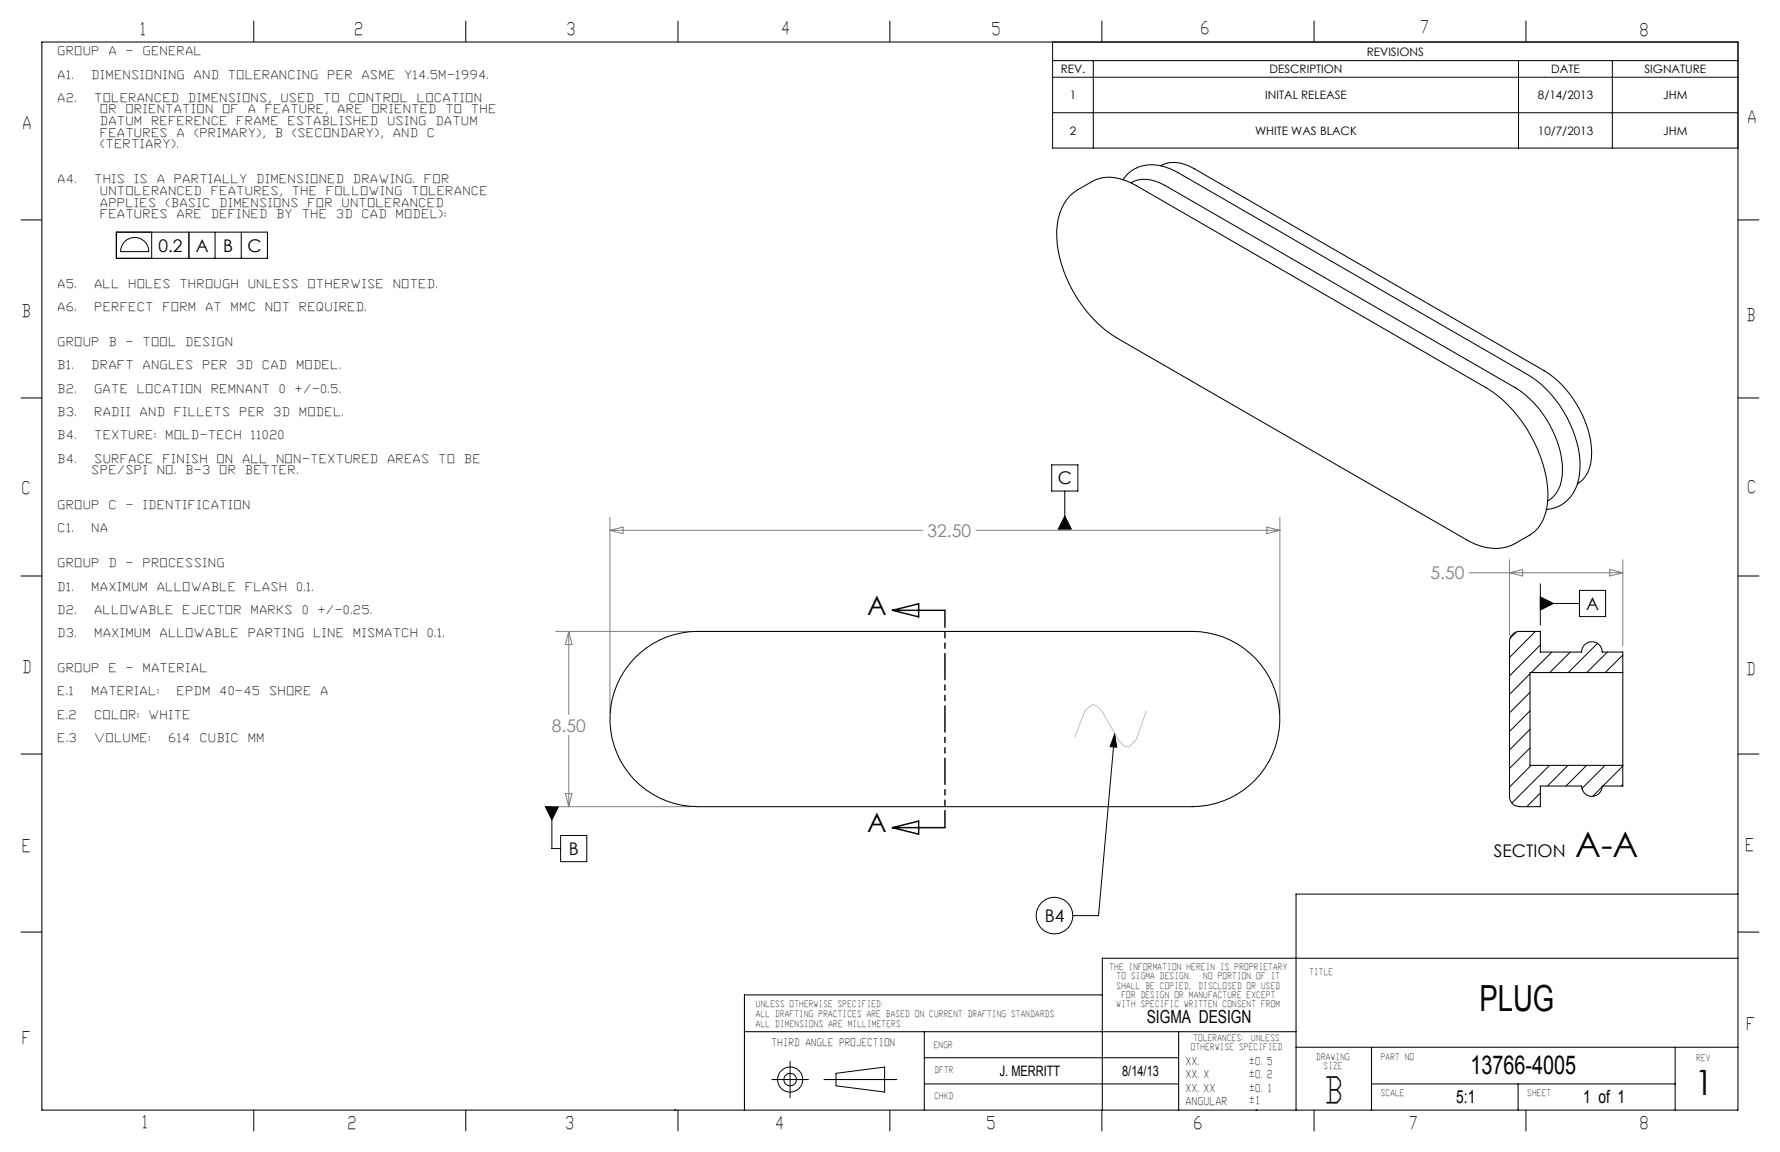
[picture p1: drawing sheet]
<svg xmlns="http://www.w3.org/2000/svg" width="432mm" height="279mm" viewBox="0 0 432 279" stroke-linecap="round" stroke-linejoin="round" font-family="sans-serif">
<g fill="none" stroke="#000" stroke-width=".24">
<path d="M61.6 5.1v5.1M113 5.1v5.1M164.5 5.1v5.1M215.9 5.1v5.1M255.3 10.2h166.3v25.7h-166.3zM255.3 14.7h166.3M255.3 18.7h166.3M265.2 14.7v21.2M267.3 5.1v5.1M318.8 5.1v5.1M368.4 14.7v21.2M370.2 5.1v5.1"/>
<path d="M391.1 14.7v21.2M255.3 27.3h166.3M5.1 53.3h5.1M28.2 56.3h36.7v6.4h-36.7zM30.2 58.7a3.4 3.4 0 0 1 3.7-.8 3.4 3.4 0 0 1 2.2 3.1h-6.9l.3-1.2zM36.8 56.3v6.4M45.8 56.3v6.4M52.2 56.3v6.4M58.5 56.3v6.4M421.6 53.3h5.1M5.1 96.5h5.1M421.6 96.5h5.1"/>
<path d="M255.1 112.7h6.4v6.4h-6.4zM258.3 119.1v9.2M5.1 139.7h5.1M258.3 125.2l1.6 3.1h-3.2zM421.6 139.7h5.1M367.8 153.3l-1.5 1.5M372.5 153.1l-6.3 6.4M373.7 156.4l-7.5 7.5M373.7 144.8l3.1 1.6-3.1 1.6zM373.7 146.4h9.5M373.7 141.6v10M376.4 158.2l-5 4.9"/>
<path d="M380.9 158.2l-5 4.9M383.2 143.2h6.3v6.3h-6.3zM387.5 156l-7.1 7.1M389.9 158.2l-5 4.9M393.7 158.9l-4.3 4.2M270.4 178l.5 3.2-1.6-.1zM270.4 178l-3.9 44.1h-6.3M371.2 163.4l-5 5M371.2 167.9l-5 5M371.2 172.4l-5 5M371.2 176.9l-5 5M5.1 182.9h5.1"/>
<path d="M132.3 195.7h3.2l-1.6 3.1zM133.9 195.7v10.1h2.1M371.2 181.4l-5 5M371.4 185.6l-5.2 5.3M373.7 192.3l-3.3 3.4M375.9 185.6l-9.2 9.2M380.4 185.6l-5 5M384.9 185.6l-5 5M388.7 190.8l-2.3 2.3M389.4 185.6l-5.6 5.6M393.7 185.8l-4.9 4.8M393.7 190.3l-.4 .3"/>
<path d="M421.6 182.9h5.1M136 202.6h6.3v6.4h-6.3zM5.1 226.1h5.1M421.6 226.1h5.1M191.7 257.4v8.8M61.6 269.2v5.1M113 269.2v5.1M164.5 269.2v5.1M187.3 261.8h8.8M199.9 261.8h17.7M202.8 260.3l11.8-1.5v6.1l-11.8-1.6zM215.9 269.2v5.1"/>
<path d="M267.3 269.2v5.1M318.8 269.2v5.1M370.2 269.2v5.1"/>
<circle cx="255.8" cy="222.1" r="4.4"/>
<circle cx="191.7" cy="261.8" r="3.1"/>
<circle cx="191.7" cy="261.8" r="1.52"/>
</g>
<path d="M278.1 172.4l-2.5 7-1.7 1.8-1.1-.2-1.2-1.1-4.4-7.5-1.1-1.2-1.2-.3-1.7 1.5-2.5 6.4" fill="none" stroke="#c0c0c0" stroke-width=".24"/>
<path d="M216.5 148h12.7M216.5 148l6.3-1.6v3.2zM216.5 200.7l6.3-1.6v3.2zM216.5 200.7h12.7" fill="none" stroke="#000" stroke-width=".35"/>
<path d="M229.2 148v52.7" fill="none" stroke="#000" stroke-width=".35" stroke-dasharray="6.3 1.3 1.3 1.3 1.3 1.3" stroke-dashoffset="2.2"/>
<g fill="none" stroke="#000" stroke-width=".25">
<path d="M10.2 10.2h411.4v259h-411.4zM261.5 46a12.9 12.9 0 0 1 7.6-3 14.2 14.2 0 0 1 6.5 2l84.9 49a33.2 33.2 0 0 1 15 25.2 12.1 12.1 0 0 1-3.3 9.8l-.9 .6a26.1 26.1 0 0 1-5.7 3 12.8 12.8 0 0 1-9.9-1.7l-84.9-49a31.8 31.8 0 0 1-14.5-25.8 11.5 11.5 0 0 1 5.1-10.1M272.4 43.6a8.5 8.5 0 0 1 10-3.2l3.3 1.4 84.9 49a27.6 27.6 0 0 1 12.7 22.6 10.3 10.3 0 0 1-4.8 9.2 8.3 8.3 0 0 1-3.4 1M274.4 44.3a7.2 7.2 0 0 1 7.1 .1l86.1 49.6a25.2 25.2 0 0 1 11.4 19.9 8 8 0 0 1-3.5 7.6M281.6 40.2a7.1 7.1 0 0 1 7 .1l86 49.6a25.5 25.5 0 0 1 11.5 19.9 8 8 0 0 1-3.4 7.5M153.8 159.7a21.4 21.4 0 0 1 15.4-6.6h120a21.3 21.3 0 0 1 21.3 21.3 21.3 21.3 0 0 1-21.3 21.3h-120a21.3 21.3 0 0 1-19.5-13 21.3 21.3 0 0 1 4.1-23zM393.7 163.1v-4.9h-5a2.49 2.49 0 0 0-2.5-2.6 2.49 2.49 0 0 0-2.5 2.6h-10v-5.1h-5a2.47 2.47 0 0 0-2.5 2.5v37.5a2.47 2.47 0 0 0 2.5 2.6h5v-5.1h10a2.49 2.49 0 0 0 2.5 2.5 2.49 2.49 0 0 0 2.5-2.5h5v-5M393.7 163.1v22.5M393.7 163.1h-22.5v22.5h22.5M421.6 216.9h-107.2v52.3M421.6 232.4h-154.2v36.8M180.6 250.2h133.8"/>
<path d="M224.2 250.2v19M224.2 256.5h61.7M267.4 241.3h-86.8v27.9M285.9 250.2v19M314.4 254h107.2M332.7 254v15.2M406.4 254v15.2M224.2 262.9h61.7M332.7 262.9h73.7M368.3 262.9v6.3"/>
</g>
<g fill="none" stroke="#808080" stroke-width=".24">
<path d="M148 125.4v47.5M148 128.6h75.8M148 128.6l3.1-.8v1.6zM236.7 128.6h73.8M307.3 127.8l3.2 .8-3.2 .8zM310.5 125.4v47.5M356.4 138.9h37.3M366.2 135.7v18.4M366.2 138.9l3.2-.8v1.6zM390.5 138.1l3.2 .8-3.2 .8zM393.7 135.7v20.9M134.8 153.1h32.9"/>
<path d="M138 153.1v20.2M138 153.1l.7 3.2h-1.5zM138 178.4v17.3M133.9 195.7h33.8M137.2 192.5h1.5l-.7 3.2z"/>
</g>
<path d="M270.4 178l.5 3.2-1.6-.1zM132.3 195.7h3.2l-1.6 3.1zM373.7 144.8l3.1 1.6-3.1 1.6zM258.3 125.2l1.6 3.1h-3.2z" fill="#000"/>
<g font-size="8.7">
<text x="358.9" y="245.3">PLUG</text>
<text x="322" y="267.5">B</text>
</g>
<g font-size="8.5">
<text x="382.1" y="207.8">A-A</text>
<text x="411.1" y="265.7">1</text>
</g>
<g font-size="6.4">
<text x="210.4" y="149.1">A</text>
<text x="210.4" y="201.8">A</text>
</g>
<text font-size="6.3" x="356.7" y="260.6">13766-4005</text>
<g font-size="4.4">
<text x="278.2" y="248.2">SIGMA DESIGN</text>
<text x="353.3" y="267.6">5:1</text>
<text x="384.1" y="267.6">1 of 1</text>
</g>
<g font-size="4.2">
<text x="34" y="8.6">1</text>
<text x="86.3" y="8.4">2</text>
<text x="137.7" y="8.4">3</text>
<text x="189.8" y="8.3">4</text>
<text x="240.8" y="8.4">5</text>
<text x="291.6" y="8.3">6</text>
<text x="344.8" y="8.1">7</text>
<text x="398" y="8.6">8</text>
<text x="424.2" y="29.9">A</text>
<text x="5.8" y="31.4">A</text>
<text x="38.4" y="61.1">0.2</text>
<text x="47.5" y="61.1">A</text>
<text x="54.2" y="61.1">B</text>
<text x="60" y="61.1">C</text>
<text x="5.6" y="76.9">B</text>
<text x="424" y="77.9">B</text>
<text x="5.5" y="119.8">C</text>
<text x="256.6" y="117.5">C</text>
<text x="424.1" y="119.5">C</text>
<text x="384.8" y="148">A</text>
<text x="5.8" y="163.2">D</text>
<text x="424" y="163.7">D</text>
<text x="5.6" y="206.7">E</text>
<text x="138" y="207.4">B</text>
<text x="362.4" y="207.8">SECTION</text>
<text x="423.7" y="206.5">E</text>
<text x="253.4" y="223.6">B4</text>
<text x="423.9" y="249.8">F</text>
<text x="5.6" y="253.2">F</text>
<text x="34.4" y="273.6">1</text>
<text x="84.6" y="273.7">2</text>
<text x="137.4" y="273.9">3</text>
<text x="188.4" y="273.7">4</text>
<text x="239.6" y="273.9">5</text>
<text x="289.9" y="273.9">6</text>
<text x="342.1" y="273.9">7</text>
<text x="398" y="273.9">8</text>
</g>
<g font-size="4.2" fill="#808080">
<text x="225" y="130.2">32.50</text>
<text x="347" y="140.5">5.50</text>
<text x="133.9" y="177.4">8.50</text>
</g>
<g font-size="3.5">
<text x="242.5" y="261">J. MERRITT</text>
<text x="272.2" y="261">8/14/13</text>
</g>
<g font-size="2.8">
<text x="14.2" y="13.4">GROUP</text>
<text x="26.6" y="13.4">A</text>
<text x="30.7" y="13.4">-</text>
<text x="34.9" y="13.4">GENERAL</text>
<text x="257.3" y="17.8">REV.</text>
<text x="308" y="17.8">DESCRIPTION</text>
<text x="331.6" y="13.5">REVISIONS</text>
<text x="376.3" y="17.8">DATE</text>
<text x="398.9" y="17.8">SIGNATURE</text>
<text x="14.2" y="19.1">A1.</text>
<text x="22.5" y="19.1">DIMENSIONING</text>
<text x="47.3" y="19.1">AND</text>
<text x="55.6" y="19.1">TOLERANCING</text>
<text x="79.7" y="19.1">PER</text>
<text x="88" y="19.1">ASME</text>
<text x="98.4" y="19.1">Y14.5M-1994.</text>
<text x="14.2" y="24.7">A2.</text>
<text x="23.2" y="24.7">TOLERANCED</text>
<text x="24.5" y="27.5">OR</text>
<text x="30.7" y="27.5">ORIENTATION</text>
<text x="45.9" y="24.7">DIMENSIONS,</text>
<text x="54.2" y="27.5">OF</text>
<text x="60.4" y="27.5">A</text>
<text x="64.5" y="27.5">FEATURE,</text>
<text x="68.3" y="24.7">USED</text>
<text x="78.7" y="24.7">TO</text>
<text x="82.1" y="27.5">ARE</text>
<text x="84.9" y="24.7">CONTROL</text>
<text x="90.4" y="27.5">ORIENTED</text>
<text x="101.5" y="24.7">LOCATION</text>
<text x="108.4" y="27.5">TO</text>
<text x="114.6" y="27.5">THE</text>
<text x="259.5" y="24.1">1</text>
<text x="306.9" y="24.1">INITAL RELEASE</text>
<text x="373.1" y="24.1">8/14/2013</text>
<text x="403.5" y="24.1">JHM</text>
<text x="24.5" y="30.3">DATUM</text>
<text x="24.5" y="36">(TERTIARY).</text>
<text x="24.5" y="33.2">FEATURES</text>
<text x="37" y="30.3">REFERENCE</text>
<text x="43.2" y="33.2">A</text>
<text x="47.3" y="33.2">(PRIMARY),</text>
<text x="57.7" y="30.3">FRAME</text>
<text x="67" y="33.2">B</text>
<text x="70.1" y="30.3">ESTABLISHED</text>
<text x="71.1" y="33.2">(SECONDARY),</text>
<text x="94.2" y="30.3">USING</text>
<text x="95.6" y="33.2">AND</text>
<text x="103.9" y="33.2">C</text>
<text x="105.9" y="30.3">DATUM</text>
<text x="259.5" y="32.7">2</text>
<text x="304.5" y="32.7">WHITE WAS BLACK</text>
<text x="373.1" y="32.7">10/7/2013</text>
<text x="403.5" y="32.7">JHM</text>
<text x="14.2" y="44.5">A4.</text>
<text x="23.2" y="44.5">THIS</text>
<text x="24.5" y="47.3">UNTOLERANCED</text>
<text x="32.8" y="44.5">IS</text>
<text x="38.3" y="44.5">A</text>
<text x="42.5" y="44.5">PARTIALLY</text>
<text x="51.4" y="47.3">FEATURES,</text>
<text x="62.5" y="44.5">DIMENSIONED</text>
<text x="71.1" y="47.3">THE</text>
<text x="79.4" y="47.3">FOLLOWING</text>
<text x="85.9" y="44.5">DRAWING.</text>
<text x="100.1" y="47.3">TOLERANCE</text>
<text x="103.2" y="44.5">FOR</text>
<text x="24.5" y="52.9">FEATURES</text>
<text x="24.5" y="50.1">APPLIES</text>
<text x="40.4" y="50.1">(BASIC</text>
<text x="43.2" y="52.9">ARE</text>
<text x="51.4" y="52.9">DEFINED</text>
<text x="53.5" y="50.1">DIMENSIONS</text>
<text x="67.3" y="52.9">BY</text>
<text x="73.5" y="52.9">THE</text>
<text x="74.9" y="50.1">FOR</text>
<text x="81.8" y="52.9">3D</text>
<text x="83.2" y="50.1">UNTOLERANCED</text>
<text x="88" y="52.9">CAD</text>
<text x="96.3" y="52.9">MODEL):</text>
<text x="14.2" y="69.9">A5.</text>
<text x="23.2" y="69.9">ALL</text>
<text x="31.4" y="69.9">HOLES</text>
<text x="43.9" y="69.9">THROUGH</text>
<text x="60.4" y="69.9">UNLESS</text>
<text x="74.9" y="69.9">OTHERWISE</text>
<text x="95.6" y="69.9">NOTED.</text>
<text x="14.2" y="75.5">A6.</text>
<text x="23.2" y="75.5">PERFECT</text>
<text x="39.7" y="75.5">FORM</text>
<text x="50.1" y="75.5">AT</text>
<text x="56.3" y="75.5">MMC</text>
<text x="64.6" y="75.5">NOT</text>
<text x="72.8" y="75.5">REQUIRED.</text>
<text x="14.2" y="84">GROUP</text>
<text x="26.6" y="84">B</text>
<text x="30.7" y="84">-</text>
<text x="34.9" y="84">TOOL</text>
<text x="45.2" y="84">DESIGN</text>
<text x="14.2" y="89.6">B1.</text>
<text x="22.5" y="89.6">DRAFT</text>
<text x="34.9" y="89.6">ANGLES</text>
<text x="49.4" y="89.6">PER</text>
<text x="57.7" y="89.6">3D</text>
<text x="63.9" y="89.6">CAD</text>
<text x="72.1" y="89.6">MODEL.</text>
<text x="14.2" y="95.3">B2.</text>
<text x="23.2" y="95.3">GATE</text>
<text x="33.5" y="95.3">LOCATION</text>
<text x="51.4" y="95.3">REMNANT</text>
<text x="68" y="95.3">0</text>
<text x="71.8" y="95.3">+/-0.5.</text>
<text x="14.2" y="100.9">B3.</text>
<text x="23.2" y="100.9">RADII</text>
<text x="34.2" y="100.9">AND</text>
<text x="42.5" y="100.9">FILLETS</text>
<text x="58.3" y="100.9">PER</text>
<text x="66.6" y="100.9">3D</text>
<text x="72.8" y="100.9">MODEL.</text>
<text x="14.2" y="106.5">B4.</text>
<text x="23.2" y="106.5">TEXTURE:</text>
<text x="40.4" y="106.5">MOLD-TECH</text>
<text x="61.1" y="106.5">11020</text>
<text x="14.2" y="112.2">B4.</text>
<text x="23.2" y="112.2">SURFACE</text>
<text x="39.7" y="112.2">FINISH</text>
<text x="52.8" y="112.2">ON</text>
<text x="59" y="112.2">ALL</text>
<text x="67.3" y="112.2">NON-TEXTURED</text>
<text x="94.2" y="112.2">AREAS</text>
<text x="106.6" y="112.2">TO</text>
<text x="112.8" y="112.2">BE</text>
<text x="22.5" y="115">SPE/SPI</text>
<text x="38.3" y="115">NO.</text>
<text x="45.2" y="115">B-3</text>
<text x="53.5" y="115">OR</text>
<text x="59.7" y="115">BETTER.</text>
<text x="14.2" y="123.5">GROUP</text>
<text x="26.6" y="123.5">C</text>
<text x="30.7" y="123.5">-</text>
<text x="34.9" y="123.5">IDENTIFICATION</text>
<text x="14.2" y="129.1">C1.</text>
<text x="22.5" y="129.1">NA</text>
<text x="14.2" y="137.6">GROUP</text>
<text x="26.6" y="137.6">D</text>
<text x="30.7" y="137.6">-</text>
<text x="34.9" y="137.6">PROCESSING</text>
<text x="14.2" y="143.2">D1.</text>
<text x="22.5" y="143.2">MAXIMUM</text>
<text x="38.3" y="143.2">ALLOWABLE</text>
<text x="59.7" y="143.2">FLASH</text>
<text x="72.1" y="143.2">0.1.</text>
<text x="14.2" y="148.9">D2.</text>
<text x="23.2" y="148.9">ALLOWABLE</text>
<text x="44.5" y="148.9">EJECTOR</text>
<text x="61.1" y="148.9">MARKS</text>
<text x="73.5" y="148.9">0</text>
<text x="77.3" y="148.9">+/-0.25.</text>
<text x="14.2" y="154.5">D3.</text>
<text x="23.2" y="154.5">MAXIMUM</text>
<text x="39" y="154.5">ALLOWABLE</text>
<text x="60.4" y="154.5">PARTING</text>
<text x="76.3" y="154.5">LINE</text>
<text x="85.9" y="154.5">MISMATCH</text>
<text x="103.9" y="154.5">0.1.</text>
<text x="14.2" y="163">GROUP</text>
<text x="26.6" y="163">E</text>
<text x="30.7" y="163">-</text>
<text x="34.9" y="163">MATERIAL</text>
<text x="14.2" y="168.6">E.1</text>
<text x="22.5" y="168.6">MATERIAL:</text>
<text x="43.2" y="168.6">EPDM</text>
<text x="53.5" y="168.6">40-45</text>
<text x="65.6" y="168.6">SHORE</text>
<text x="78" y="168.6">A</text>
<text x="14.2" y="174.3">E.2</text>
<text x="14.2" y="179.9">E.3</text>
<text x="23.2" y="174.3">COLOR:</text>
<text x="23.2" y="179.9">VOLUME:</text>
<text x="36.3" y="174.3">WHITE</text>
<text x="41.1" y="179.9">614</text>
<text x="48.7" y="179.9">CUBIC</text>
<text x="60.4" y="179.9">MM</text>
</g>
<g font-size="2.6">
<text x="287.8" y="261.5">XX.X</text>
<text x="287.8" y="258.3">XX.</text>
<text x="303.2" y="261.5">±0.2</text>
<text x="303.2" y="258.3">±0.5</text>
<text x="287.8" y="268">ANGULAR</text>
<text x="287.8" y="264.8">XX.XX</text>
<text x="303.2" y="267.8">±1</text>
<text x="303.2" y="264.8">±0.1</text>
</g>
<text font-size="2.4" x="187.4" y="253.7">THIRD ANGLE PROJECTION</text>
<g font-size="2.1">
<text x="269.3" y="235.2">THE INFORMATION HEREIN IS PROPRIETARY</text>
<text x="271" y="237.5">TO SIGMA DESIGN.</text>
<text x="271" y="239.8">SHALL BE COPIED, DISCLOSED OR USED</text>
<text x="292.1" y="237.5">NO PORTION OF IT</text>
<text x="317.8" y="236.4">TITLE</text>
<text x="183.5" y="244.1">UNLESS OTHERWISE SPECIFIED:</text>
<text x="271" y="244.3">WITH SPECIFIC WRITTEN CONSENT FROM</text>
<text x="272.2" y="242.1">FOR DESIGN OR MANUFACTURE EXCEPT</text>
<text x="183.5" y="246.6">ALL DRAFTING PRACTICES ARE BASED ON CURRENT DRAFTING STANDARDS</text>
<text x="183.5" y="249">ALL DIMENSIONS ARE MILLIMETERS</text>
<text x="226.7" y="254.1">ENGR</text>
<text x="289.1" y="254.7">OTHERWISE SPECIFIED</text>
<text x="289.7" y="252.4">TOLERANCES: UNLESS</text>
<text x="319.5" y="257">DRAWING</text>
<text x="335.1" y="257">PART NO</text>
<text x="411.7" y="257.3">REV</text>
<text x="226.8" y="260.3">DFTR</text>
<text x="321.2" y="259.3">SIZE</text>
<text x="226.8" y="266.7">CHKD</text>
<text x="335.1" y="265.9">SCALE</text>
<text x="370.7" y="265.9">SHEET</text>
</g>
</svg>
